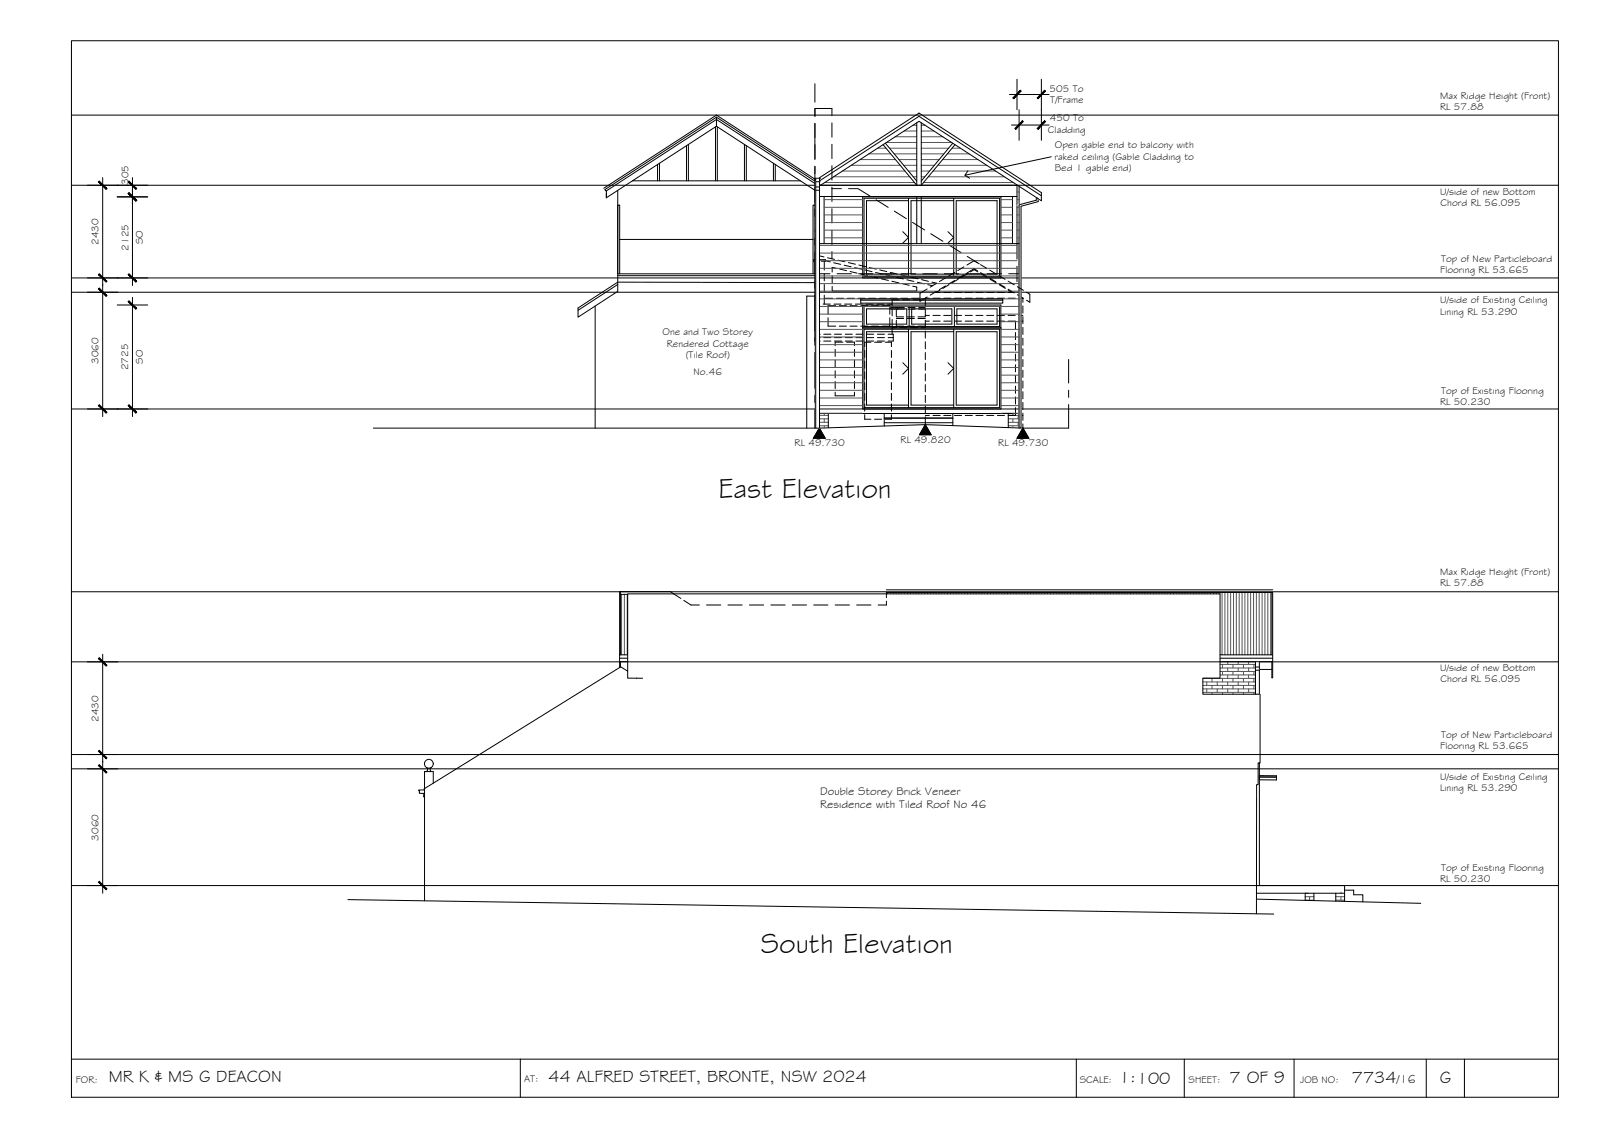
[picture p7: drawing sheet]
<svg xmlns="http://www.w3.org/2000/svg" width="420mm" height="297mm" viewBox="0 0 420 297" stroke-linecap="round" stroke-linejoin="round" font-family="sans-serif">
<!-- layer: WINDOWS -->
<g fill="none" stroke="#000" stroke-width=".26">
<path d="M226.6 52h35.6v20.5h-35.6zM238.3 52.6h-11v19.3h11M238.3 52v20.5M250.1 52.6h-11.2v19.3h11.2M250.1 52v20.5M250.8 52.6h10.7v19.3h-10.7zM236.8 60.7l1.5 1.5-1.5 1.5M248.6 60.7l1.5 1.5-1.5 1.5M226.6 80.3h35.6v5.3h-35.6zM226.6 86.3h35.6v20.6h-35.6zM227.3 81h10.5v4h-10.5zM236.8 95.1l1.5 1.5-1.5 1.5"/>
<path d="M238.3 87h-11v19.2h11M238.3 86.3v20.6M238.4 80.3v5.3M239.1 81h10.5v4h-10.5zM248.6 95.1l1.5 1.5-1.5 1.5M250.1 87h-11.2v19.2h11.2M250.1 86.3v20.6M250.3 80.3v5.3M250.8 87h10.7v19.2h-10.7zM251 81h10.5v4h-10.5z"/>
</g>
<!-- layer: NEWWORK -->
<g fill="none" stroke="#000" stroke-width=".26">
<path d="M232.2 37.5l8.2 10M240.4 32.2v16.4l-8.8-10.7M241 31.8l-25.8 16.8M250.5 37.9l-8.9 10.7M213.8 47.4l.2 .2M213.8 53.8h1.1M213.9 47.6h1.2M214.9 47.6v.9h.2M214.9 46.7l-1.3 .1 .2 .6M214.9 46.7v65.5M214.9 47.8h-1.1v64.4M214.9 46.7l26.1-17.1 32.1 20.9v2.1"/>
<path d="M214.9 51.5h51.8M215.1 47.3l25.9-16.8 32.1 20.8M216.1 51.5v12.4M226.3 51.6h36.2v21.3h-36.2zM240.4 51.5v12.4M265.5 51.5v12.4M266.7 48.6v15.3M267.3 48.8v63.4M271.8 51.8l.5 .3M214.9 63.9h52.4M225.7 78.4h37.3v1.1h-37.3zM225.7 78.7h37.3"/>
<path d="M226.3 80h36.2v6h-36.2zM226.3 86h36.2v21.2h-36.2zM214.9 108.4h51.8M217.2 108.4v3.8M231.9 109.6h18M231.9 108.4v3.3M231.9 110.8h18M249.9 108.4v3.2M264.4 108.4v3.7M162.7 155.1v16.6M162.7 155.8h1.9M176.7 155.7l-.9-.6h-13.3v19.9"/>
<path d="M232.5 155.7v-.4h101.3v22.4h-.2v-4.2M232.5 154.6h101.3M333.6 155.3v16.4M162.5 171.7h2.1M162.5 172.6h2.1M162.5 173.5h2.1M162.7 173.5v1.4M320 171.7h13.8M320 172.6h13.8M320 173.5h13.8M329.3 175.5h4.3M329.3 173.5v8.5"/>
<path d="M330.3 203.3l4.5 .1v1.1l-4.5-.1zM330.3 200v32.2M330.3 203.7h4.5M329.5 232.2h23.1v4.1M329.6 234.2h23M342.3 234.2v1.9M344.6 234.2v1.9M350.3 234.2v2.1M352.6 233.4h2.4v1.2h2.4v1.8"/>
</g>
<!-- layer: BORDER -->
<path d="M18.7 10.7h390v277h-390zM18.7 277.7h390M136.5 277.7v10M282.3 277.7v10M310.6 277.7v10M339.4 277.7v10M374.1 277.7v10M384.1 277.7v10" fill="none" stroke="#000" stroke-width=".26"/>
<!-- layer: CEILING-FLOOR LINES -->
<path d="M18.7 30.2h390M18.7 48.6h390M18.7 76.6h390M18.7 72.9h390M18.7 107.2h390M18.7 155.1h390M18.7 173.5h390M18.7 197.8h390M18.7 201.6h390M18.7 232.2h390" fill="none" stroke="#000" stroke-width=".26"/>
<!-- layer: DIMENSION -->
<g fill="none" stroke="#000" stroke-width=".26">
<path d="M264.7 24.8h10.4M265.3 32.8h9.8M266.7 20.8v8M267.3 28.8v8M273.1 20.8v16M22.9 48.6h15.8M26.9 46.6v62.6M30.7 51.6h8M34.7 46.6v28.3M22.9 76.6h8M22.9 72.9h15.8M30.7 80h8"/>
<path d="M34.7 78v31.2M22.9 107.2h15.8M22.9 173.5h8M26.9 171.5v62.7M22.9 197.8h8M22.9 201.6h8M22.9 232.2h8"/>
</g>
<!-- layer: 0 -->
<g fill="#000" stroke="#000" stroke-width=".26">
<path d="M267.6 23.7l-1.8 2.2 2-2zM267.6 23.7l-1.8 2.2-.2-.2z"/>
<path d="M268.2 31.7l-1.8 2.2 2-2zM268.2 31.7l-1.8 2.2-.2-.2z"/>
<path d="M272 33.7l.2 .2 1.8-2.2zM274 31.7l.2 .2-2 2z"/>
<path d="M272 25.7l.2 .2 1.8-2.2zM274 23.7l.2 .2-2 2z"/>
<path d="M25.8 47.7l2 2 .2-.2zM26 47.5l2 2-2.2-1.8z"/>
<path d="M33.6 50.7l2.2 1.8-2-2zM33.6 50.7l2.2 1.8-.2 .2z"/>
<path d="M33.6 50.7l2 2 .2-.2zM33.6 50.7l.2-.2 2 2z"/>
<path d="M33.6 47.7l2 2 .2-.2zM33.6 47.7l.2-.2 2 2z"/>
<path d="M26 71.8l-.2 .2 2.2 1.8zM25.8 72l2.2 1.8-.2 .2z"/>
<path d="M25.8 75.7l2 2 .2-.2zM26 75.5l2 2-2.2-1.8z"/>
<path d="M33.6 72l2.2 1.8-2-2zM33.6 72l2.2 1.8-.2 .2z"/>
<path d="M33.6 79.1l2 2 .2-.2zM33.6 79.1l.2-.2 2 2z"/>
<path d="M26 106.1l-.2 .2 2.2 1.8zM25.8 106.3l2.2 1.8-.2 .2z"/>
<path d="M33.6 106.3l2.2 1.8-2-2zM33.6 106.3l2.2 1.8-.2 .2z"/>
<path d="M25.8 172.6l2 2 .2-.2zM26 172.4l2 2-2.2-1.8z"/>
<path d="M26 196.7l-.2 .2 2.2 1.8zM25.8 196.9l2.2 1.8-.2 .2z"/>
<path d="M25.8 200.7l2 2 .2-.2zM25.8 200.7l.2-.2 2 2z"/>
<path d="M26 231.1l-.2 .2 2.2 1.8zM25.8 231.3l2.2 1.8-.2 .2z"/>
</g>
<!-- layer: EXISTING -->
<g fill="none" stroke="#000" stroke-width=".26">
<path d="M180.1 38.2v9.2M180.5 37.9v9.5M187.6 33.3v14.1M187.9 30.7l-29.2 19 .1 .3h.2v1.9M187.9 30.7l25.8 16.8M187.9 30.7v2.4M188.1 33.3v14.1M195.2 37.9v9.5M195.7 38.2v9.2M213.7 32.3v3.8M213.7 37.9v3.8M218.2 30.3v-1.9h-4.5v2.1"/>
<path d="M218.2 32.2v3.8M218.2 37.8v3.8M159 50.7v1.2M162 49.9v26.5l-10.4 6.8v-2.5l10.4-6.7 51.7 .1M165.9 47.4h44M172.5 43.1v4.3M173 42.8v4.6M202.8 42.8v4.6M203.3 43.1v4.3M213.7 49.9l-25.8-16.8-28.9 18.8M213.7 53.8h-.5v18M213.7 43.6v3.7"/>
<path d="M213.7 49.2v3.8M213.7 54.8v3.8M213.7 48.1l-25.8-16.8-28.9 18.8M214 47.2l-26.1-17-29.5 19.2M218.2 49.5h2.5M218.2 43.4v3.8M218.2 49.1v3.7M218.2 54.7v3.8M222.6 49.5h2.4l3.2 1.9M229.8 52.4l3.1 2M234.6 55.3l3.1 2M239.3 58.3l3.2 2"/>
<path d="M162 74.6l-10.4 6.8M162 72.3h51.7M162.5 71.8v-18h-.5v18h51.7M162.5 62.8h50.7M213.7 77.6h-2.1v34.6M213.7 60.4v3.8M213.7 66.1v2M213.7 68.5v20.9h1.4M213.7 79.7h1.3M214.5 68.1h-1.1v.4h1.1M214.9 68l.4 .1M215.4 68.1h1.1v.4h-1.1"/>
<path d="M215.9 79.7h1.9M216.1 67.4l-1.2-.3v1M216.2 68.5v2.3M216.2 71.8v1.8M216.2 74.6v1.8M216.2 77.4v2.3M216.2 78.2h2.2M216.5 68.4l1.2 .3M217 67.6l1.9 .4M218.2 60.3v3.8M218.2 65.9v2M218.3 72.3v1.8"/>
<path d="M218.7 68.9l1.8 .4M218.7 79.7h1.9M219.3 70.3l-1-.2v1.2M219.4 78.2h1.8M219.8 68.2l1.8 .4M220.2 70.5l1.8 .5M221.4 69.5l1.8 .4M221.5 79.7h1.9M222.2 78.2h1.9M222.5 68.8l1.9 .5M223 71.2l1.8 .4M224.1 70.2l1.9 .4"/>
<path d="M224.3 79.7h1.9M225 78.2h1.9M225.3 69.5l1.8 .4M225.7 71.8l1.8 .5M226.9 70.8l1.8 .4M227.1 79.7h1.9M227.8 78.2h1.9M228 70.1l1.8 .5M228.4 72.5l1.9 .4M229.6 71.4l1.8 .5M230 79.7h1.8M230.6 78.2h1.9"/>
<path d="M230.7 70.8l1.9 .4M231.2 73.1l1.8 .4M232.4 72.1l1.8 .4M232.8 79.7h1.2M233.4 78.2h1.9M233.5 71.4l1.8 .4M233.9 73.7l1.8 .5M234 78.2v2.4M234 78.6h1.8M235.1 72.7l1.8 .4M236.2 72l1.8 .5M236.2 78.2h1.9"/>
<path d="M236.7 74.4l1.8 .4M236.7 78.6h1.9M237.8 73.4l1.9 .4M239 72.7l1.8 .4M239 78.2h2.3M239.4 75l1 .3v1h-22.1v-1.2M239.5 78.6h1.8M240.6 74l1.8 .4M241.7 73.3l1.8 .5M243.2 75.8l-1.9 1.1v2.1l1.9-1.1M243.3 74.6l1.3 .3M243.8 78.2h-1.1v2"/>
<path d="M244.1 61.3l3.2 2M244.4 74l1.3 .2M244.7 78.2h1.9M245.6 74.3l-1.6 1M245.6 76.4l-1.6 1M246.5 76.1l-1 .6h1.1M247.5 78.2h1.9M247.5 76.7h1.9M248 72.9l-1.6 .9M248 75l-1.6 .9M248.9 64.2l3.2 2M248.9 74.6l-1.6 1"/>
<path d="M250.3 78.2h1.9M250.3 76.7h1.9M250.4 71.4l-1.6 1M250.4 73.5l-1.6 1M251.3 73.2l-1.6 1M252.8 70l-1.6 .9M252.8 72.1l-1.6 .9M253.1 78.2h1.9M253.1 76.7h1.9M253.7 67.2l3.1 2M253.7 71.8l-1.6 .9M254.5 71.3l1-.6 1 .6"/>
<path d="M256 78.2h1.8M256 76.7h1.8M256.4 71l-.9-.5-1.9 1.1M256.4 68.9l-.9-.5-1.9 1.1M257.2 71.5l1.6 .9M257.2 69.4l1.6 .9M257.3 71.8l1.6 .9M258.8 78.2h1.8M258.8 76.7h1.8M259.6 72.9l1.6 1M259.6 70.8l1.6 1M259.7 73.2l1.6 1"/>
<path d="M261.6 78.2h1.8M261.6 76.7h1.8M262 74.4l1.6 .9M262 72.3l1.6 .9M262.1 74.6l1.6 1M264.4 78.2h1.9M264.4 75.8l1.6 1M264.4 73.7l1.6 1M264.5 76.1l1 .6h-1.1M266.8 77.3l1.6 .9M266.8 75.2l1.6 .9M267.2 78.2h1.1v1.1"/>
<path d="M269.2 76.6l.9 .5v2.1l-.9-.5M156.1 80.2v32M213.7 87.6h1.4M213.7 88.5h1.4M214.9 89.4v1.1M214.9 91.5v1.8M214.9 94.3v1.8M214.9 97.1v1.8M214.9 99.9v1.9M216 87.6h1.9M216 88.5h1.9M216 89.4h1.9"/>
<path d="M217.2 83.3v2.2h2M218.8 87.6h1.9M218.8 88.5h1.9M218.8 89.4h1.9M219 91.6v1.8M219 94.4v1.9M219 97.2v1.9M219.2 80.2h-2v2.2M220.1 85.5h1.9M220.1 80.2h1.9M221.1 89.7h-2.1v.9M221.7 87.6h1.8"/>
<path d="M221.7 88.5h1.8M221.7 89.4h1.8M222 89.7h2.1v.9M222.9 85.5h1.9M222.9 80.2h1.9M224.1 91.6v1.8M224.1 94.4v1.9M224.1 97.2v1.9M224.5 87.6h1.8M224.5 88.5h1.8M224.5 89.4h1.8M225.7 85.5h1.9"/>
<path d="M225.7 80.2h1.9M226.8 91.9v1.8M226.8 94.7v1.8M226.8 97.5v1.8M227.3 87.6h1.9M227.3 88.5h1.9M227.3 89.4h1.9M228.4 89.7h-1.6v1.2M228.6 85.5h1.8M228.6 80.2h1.8M229.4 89.7h1.8M230.1 87.6h1.9"/>
<path d="M230.1 88.5h1.9M230.1 89.4h1.9M231.4 80.2h2v2.2M232.2 89.7h1.6v1.2M232.9 87.6h1.4v1.8h-1.4M232.9 88.5h1.4M233.4 83.3v2.2h-2M233.8 91.9v1.8M233.8 94.7v1.8M233.8 97.5v1.8M234 81v1.8M234 83.7v3.9"/>
<path d="M235.1 81v2M235.1 83.9v2h-1.1M235.1 85.5h1.9M235.1 83.1h1.9M235.1 83.5h1.9M235.5 80.6v.4h-1.9v-.4h3.6M235.5 81h1.7M236 85.9h1.9M237.9 85.5h1.9M237.9 83.1h1.9M237.9 83.5h1.9M238.1 80.6h1.9"/>
<path d="M238.1 81h1.9M238.8 85.9h1.9M240.8 85.5h1.9M240.8 83.1h1.9M240.8 83.5h1.9M240.9 80.6h1.8M240.9 81h1.8M241.6 85.9h1.1M242.7 84.2h1.1M242.7 82.7h1.1M242.7 81.1v1.9M242.7 84v1.8"/>
<path d="M242.7 86.8v1.8M242.7 89.6v1.9M242.7 92.4v1.9M242.7 95.2v1.9M242.7 98v1.9M244.7 84.2h1.9M244.7 82.7h1.9M247.5 84.2h1.9M247.5 82.7h1.9M250.3 84.2h1.9M250.3 82.7h1.9M253.1 84.2h1.9"/>
<path d="M253.1 82.7h1.9M256 84.2h1.8M256 82.7h1.8M258.8 84.2h1.8M258.8 82.7h1.8M261.6 84.2h1.8M261.6 82.7h1.8M264.4 84.2h1.9M264.4 82.7h1.9M266.3 84.2v2M266.3 87.2v1.9M266.3 90v1.9"/>
<path d="M266.3 92.8v1.9M266.3 95.6v1.9M266.3 98.4v1.9M267.2 84.2h1.1M267.2 82.7h1.1M268.3 80.2v1.9M268.3 83v1.9M268.3 85.8v1.9M268.3 88.6v1.9M268.3 91.4v1.9M268.3 94.2v1.9M268.3 97.1v1.8"/>
<path d="M268.3 99.9v1.9M214.9 102.7v1.9M214.9 105.5v1.9M214.9 108.3v1.9M214.9 111.1v1.1M219 102.8v1h5.1v-1M219 100v1.9M224.1 100v1.9M226.8 100.3v1.9M226.8 103.1v1.9M226.8 105.9v1.9M226.8 108.7v1.2h1.6"/>
<path d="M229.4 109.9h1.8M233.8 100.3v1.9M233.8 103.1v1.9M233.8 105.9v1.9M233.8 108.7v1.2h-1.6M242.7 100.8v1.9M242.7 103.6v1.9M242.7 106.5v1.8M242.7 109.3v2M242.7 108.9h1.1M244.7 108.9h1.9M247.5 108.9h1.9"/>
<path d="M250.3 108.9h1.9M253.1 108.9h1.9M256 108.9h1.8M258.8 108.9h1.8M261.6 108.9h1.8M264.4 108.9h1.9M266.3 101.2v1.9M266.3 104v1.9M266.3 106.9v2M267.2 108.9h1.1M268.3 102.7v1.9M268.3 105.5v1.9"/>
<path d="M268.3 108.3v1.9M268.3 111.1v1.1M164.6 176l-1.8-1.2-51.6 32.1 .1 .2h-1.5l.2 .8 1.3 .1M166.9 177.8h.1M168.5 179.9h.1M168.5 177.8h-3.9v-22.1h155.4v22.1h-4.5v4.2h15v18h-.5v5.7h-.4l-.1 33.9M111.1 208v.9h.2M111.9 201.2l.2 .5-.2 .6M113.1 201.2l-.3 .5 .3 .6M113.6 205.3v-3h-2.3v33.9"/>
<circle cx="112.5" cy="200.2" r="1.15"/>
</g>
<!-- layer: GRDLEV -->
<path d="M97.9 112.2h117l27.8-.9 25.6 .9h12M91.2 235.9l242.9 3.7M329.5 235.7l43.1 1.1" fill="none" stroke="#000" stroke-width=".26"/>
<!-- layer: BOUNDARY -->
<g fill="none" stroke="#000" stroke-width=".26">
<path d="M213.7 21.9v4.9M213.7 28.7v1.8M213.7 32.4v9.4M213.7 43.7v1.8M213.7 47.4v9.4M213.7 58.7v1.8M213.7 62.4v9.4M213.7 73.7v1.8M213.7 77.4v9.4M213.7 88.7v1.8M213.7 92.4v9.4M280.3 94.2v6.2"/>
<path d="M213.7 103.7v1.8M213.7 107.4v4.8M280.3 102.3v1.9M280.3 106.1v6.1"/>
</g>
<!-- layer: HATCH -->
<g fill="none" stroke="#545454" stroke-width=".26">
<path d="M230.2 38.9h2.2M232.5 37.4h7.9M233.3 38.9h7.1M234.8 35.8h5.6M237.1 34.3h3.3M239.4 32.8h1M241.6 32.8h1M241.6 34.3h3.3M241.6 35.8h5.7M241.6 37.4h8M241.6 38.9h7.2M249.7 38.9h2.2"/>
<path d="M213.8 53h1.1M213.8 53.9h1.1M213.8 54.8h1.1M213.8 55.7h1.1M213.8 56.7h1.1M213.8 57.6h1.1M213.8 58.5h1.1M213.8 59.4h1.1M213.9 50.3h1.1M213.9 51.2h1M213.9 52.1h1M213.9 48.4h1.1"/>
<path d="M213.9 49.3h1.1M214.8 48.4v.9M214.8 50.3v.9M214.8 52.1v.9M214.8 53.9v.9M214.8 55.7v1M214.8 57.6v.9M214.8 59.4v.9M216.1 52.3h10.2M216.1 54.3h10.2M216.1 56.3h10.2M216.1 58.3h10.2"/>
<path d="M216.3 47.9h23.5M218.6 46.3h20M220.9 44.8h16.4M223.3 43.3h12.8M225.6 41.8h9.3M227.9 40.3h5.7M234.5 40.3h5.9M235.8 41.8h4.6M237 43.3h3.4M238.3 44.8h2.1M239.5 46.3h.9M241.6 40.3h6"/>
<path d="M241.6 41.8h4.7M241.6 43.3h3.5M241.6 44.8h2.2M241.6 46.3h1M242.2 47.9h23.6M243.5 46.3h19.9M244.7 44.8h16.4M246 43.3h12.8M247.2 41.8h9.3M248.5 40.3h5.7M262.5 52.3h3M262.5 54.3h3"/>
<path d="M262.5 56.3h3M262.5 58.3h3M266.7 50.3h.6M266.7 52.3h.6M266.7 54.3h.6M266.7 56.3h.6M266.7 58.3h.6M213.8 60.3h1.1M213.8 61.2h1.1M213.8 62.2h1.1M213.8 63.1h1.1M213.8 64h1.1"/>
<path d="M213.8 64.9h1.1M213.8 65.8h1.1M213.8 66.8h1.1M213.8 67.7h1.1M213.8 68.6h1.1M213.8 69.5h1.1M213.8 70.4h1.1M213.8 71.3h1.1M213.8 72.2h1.1M213.8 73.2h1.1M213.8 74.1h1.1M213.8 75h1.1"/>
<path d="M213.8 75.9h1.1M213.8 76.8h1.1M213.8 77.7h1.1M213.8 78.6h1.1M213.8 79.6h1.1M214.8 79.6v.9M214.8 61.2v1M214.8 63.1v.9M214.8 64.9v.9M214.8 66.8v.9M214.8 68.6v.9M214.8 70.4v.9"/>
<path d="M214.8 72.2v1M214.8 74.1v.9M214.8 75.9v.9M214.8 77.7v.9M214.9 64.3h51.8M214.9 66.4h51.8M214.9 68.3h51.8M214.9 70.4h51.8M214.9 72.3h51.8M214.9 74.4h52.4M214.9 76.3h52.4M214.9 78.4h52.4"/>
<path d="M216.1 60.3h10.2M216.1 62.3h10.2M262.5 60.3h3M262.5 62.3h3M266.7 60.3h.6M266.7 62.3h.6M213.8 80.5h1.1M213.8 81.4h1.1M213.8 82.3h1.1M213.8 83.2h1.1M213.8 84.2h1.1M213.8 85.1h1.1"/>
<path d="M213.8 86h1.1M213.8 86.9h1.1M213.8 87.8h1.1M213.8 88.7h1.1M213.8 89.7h1.1M213.8 90.6h1.1M213.8 91.5h1.1M213.8 92.4h1.1M213.8 93.3h1.1M213.8 94.2h1.1M213.8 95.1h1.1M213.8 96.1h1.1"/>
<path d="M213.8 97h1.1M213.8 97.9h1.1M213.8 98.8h1.1M213.8 99.7h1.1M214.8 81.4v.9M214.8 83.2v1M214.8 85.1v.9M214.8 86.9v.9M214.8 88.7v1M214.8 90.6v.9M214.8 92.4v.9M214.8 94.2v.9"/>
<path d="M214.8 96.1v.9M214.8 97.9v.9M214.8 99.7v.9M214.9 80.3h52.4M214.9 82.4h11.4M214.9 84.3h11.4M214.9 86.4h11.4M214.9 88.3h11.4M214.9 90.4h11.4M214.9 92.3h11.4M214.9 94.4h11.4M214.9 96.3h11.4"/>
<path d="M214.9 98.4h11.4M262.5 82.4h4.8M262.5 84.3h4.8M262.5 86.4h4.8M262.5 88.3h4.8M262.5 90.4h4.8M262.5 92.3h4.8M262.5 94.4h4.8M262.5 96.3h4.8M262.5 98.4h4.8M213.8 108.9h1.1M213.8 109.8h1.1"/>
<path d="M213.8 110.7h1.1M213.8 111.6h1.1M213.8 100.6h1.1M213.8 101.6h1.1M213.8 102.5h1.1M213.8 103.4h1.1M213.8 104.3h12.5M213.8 105.2h1.1M213.8 106.1h1.1M213.8 107.1h1.1M213.8 108h1.1M214.8 101.6v.9"/>
<path d="M214.8 103.4v.9M214.8 105.2v.9M214.8 107.1v.9M214.8 108.9v.9M214.8 110.7v.9M214.9 108.9h2.3M214.9 109.8h2.3M214.9 110.7h2.3M214.9 111.6h2.3M214.9 100.3h11.4M214.9 102.3h11.4M214.9 106.3h11.4"/>
<path d="M214.9 108.3h11.4M216.2 108.4v.5M216.2 109.8v.9M216.2 111.6v.6M262.5 104.3h4.8M262.5 100.3h4.8M262.5 102.3h4.8M262.5 106.3h4.8M262.5 108.3h4.8M264.4 108.9h2.9M264.4 109.8h2.9M264.4 110.7h2.9"/>
<path d="M264.4 111.6h2.9M265.6 108.4v.5M265.6 109.8v.9M265.6 111.6v.6M266.7 110.7v.1M267 108.9v.9M267 110.7v.9M163 155.8v15.9M163.8 155.8v15.9M164.5 155.8v15.9M232.8 155.3v.4M233.5 155.3v.4"/>
<path d="M234.3 155.3v.4M235 155.3v.4M235.8 155.3v.4M236.5 155.3v.4M237.3 155.3v.4M238 155.3v.4M238.8 155.3v.4M239.5 155.3v.4M240.3 155.3v.4M241 155.3v.4M241.8 155.3v.4M242.5 155.3v.4"/>
<path d="M243.3 155.3v.4M244 155.3v.4M244.8 155.3v.4M245.5 155.3v.4M246.3 155.3v.4M247 155.3v.4M247.8 155.3v.4M248.5 155.3v.4M249.3 155.3v.4M250 155.3v.4M250.8 155.3v.4M251.5 155.3v.4"/>
<path d="M252.3 155.3v.4M253 155.3v.4M253.8 155.3v.4M254.5 155.3v.4M255.3 155.3v.4M256 155.3v.4M256.8 155.3v.4M257.5 155.3v.4M258.3 155.3v.4M259 155.3v.4M259.8 155.3v.4M260.5 155.3v.4"/>
<path d="M261.3 155.3v.4M262 155.3v.4M262.8 155.3v.4M263.5 155.3v.4M264.3 155.3v.4M265 155.3v.4M265.8 155.3v.4M266.5 155.3v.4M267.3 155.3v.4M268 155.3v.4M268.8 155.3v.4M269.5 155.3v.4"/>
<path d="M270.3 155.3v.4M271 155.3v.4M271.8 155.3v.4M272.5 155.3v.4M273.3 155.3v.4M274 155.3v.4M274.8 155.3v.4M275.5 155.3v.4M276.3 155.3v.4M277 155.3v.4M277.8 155.3v.4M278.5 155.3v.4"/>
<path d="M279.3 155.3v.4M280 155.3v.4M280.8 155.3v.4M281.5 155.3v.4M282.3 155.3v.4M283 155.3v.4M283.8 155.3v.4M284.5 155.3v.4M285.3 155.3v.4M286 155.3v.4M286.8 155.3v.4M287.5 155.3v.4"/>
<path d="M288.3 155.3v.4M289 155.3v.4M289.8 155.3v.4M290.5 155.3v.4M291.3 155.3v.4M292 155.3v.4M292.8 155.3v.4M293.5 155.3v.4M294.3 155.3v.4M295 155.3v.4M295.8 155.3v.4M296.5 155.3v.4"/>
<path d="M297.3 155.3v.4M298 155.3v.4M298.8 155.3v.4M299.5 155.3v.4M300.3 155.3v.4M301 155.3v.4M301.8 155.3v.4M302.5 155.3v.4M303.3 155.3v.4M304 155.3v.4M304.8 155.3v.4M305.5 155.3v.4"/>
<path d="M306.3 155.3v.4M307 155.3v.4M307.8 155.3v.4M308.5 155.3v.4M309.3 155.3v.4M310 155.3v.4M310.8 155.3v.4M311.5 155.3v.4M312.3 155.3v.4M313 155.3v.4M313.8 155.3v.4M314.5 155.3v.4"/>
<path d="M315.3 155.3v.4M316 155.3v.4M316.8 155.3v.4M317.5 155.3v.4M318.3 155.3v.4M319 155.3v.4M319.8 155.3v.4M320.5 155.3v16.4M321.3 155.3v16.4M322 155.3v16.4M322.8 155.3v16.4M323.5 155.3v16.4"/>
<path d="M324.3 155.3v16.4M325 155.3v16.4M325.8 155.3v16.4M326.5 155.3v16.4M327.3 155.3v16.4M328 155.3v16.4M328.8 155.3v16.4M329.5 155.3v16.4M330.2 155.3v16.4M331 155.3v16.4M331.8 155.3v16.4M332.5 155.3v16.4"/>
<path d="M333.3 155.3v16.4M315.5 177.9h13.8M315.5 178.8h13.8M315.5 179.7h13.8M316.5 177.8v.1M316.5 178.8v.9M317.9 177.9v.9M317.9 179.7v.9M319.2 177.8v.1M319.2 178.8v.9M320 174.2h9.3M320 175.1h9.3"/>
<path d="M320 176h9.3M320 176.9h9.3M320.6 174.2v.9M320.6 176v.9M320.6 177.9v.9M320.6 179.7v.9M322 173.5v.7M322 175.1v.9M322 176.9v1M322 178.8v.9M323.4 174.2v.9M323.4 176v.9"/>
<path d="M323.4 177.9v.9M323.4 179.7v.9M324.7 173.5v.7M324.7 175.1v.9M324.7 176.9v1M324.7 178.8v.9M326.1 174.2v.9M326.1 176v.9M326.1 177.9v.9M326.1 179.7v.9M327.5 173.5v.7M327.5 175.1v.9"/>
<path d="M327.5 176.9v1M327.5 178.8v.9M328.9 174.2v.9M328.9 176v.9M328.9 177.9v.9M328.9 179.7v.9M315.5 180.6h13.8M315.5 181.5h13.8M316.5 180.6v.9M317.9 181.5v.5M319.2 180.6v.9M320.6 181.5v.5"/>
<path d="M322 180.6v.9M323.4 181.5v.5M324.7 180.6v.9M326.1 181.5v.5M327.5 180.6v.9M328.9 181.5v.5M342.3 234.2h.9M342.3 235.1h2.3M342.3 236h2.3M343.5 235.1v.9M350.3 235.1h2.3M350.3 236h2.3"/>
<path d="M351.7 234.2h.1M351.7 235.1v.9"/>
</g>
<!-- layer: 0.13 -->
<g fill="none" stroke="#000" stroke-width=".26">
<path d="M214.9 71.8h2.8M219.5 71.8h3.8M225.2 71.8h3.7M230.8 71.8h3.8M236.4 71.8h3.8M242 71.8h3.8M247.7 71.8h3.7M253.3 71.8h3.8M258.9 71.8h3.8M264.5 71.8h2.8M266.7 63.9v4M266.7 69.8v4.1"/>
<path d="M176.7 155.7l1.9 1.2M179.4 157.4l1.8 1.2h2.2M185.3 158.6h3.7M190.9 158.6h3.8M196.5 158.6h3.8M202.2 158.6h3.7M207.8 158.6h3.7M213.4 158.6h3.8M219 158.6h3.8M224.7 158.6h3.7M232.5 157.6v1h-2.2M232.5 155.7v1"/>
</g>
<!-- layer: HATCH -->
<path d="M241 31.8l32.1 20.8M241.6 32.2v16.4M249.9 37.5l-8.3 10M214.9 48.6h52M241.6 51.5v12.4" fill="none" stroke="#000" stroke-width=".26"/>
<!-- layer: MASK -->
<g fill="#fff" stroke="#fff" stroke-width=".26">
<path d="M271.8 51.8l.5 .3h-.5z"/>
<path d="M271.8 52.1l.5 .4v-.4zM271.8 52.1l.5 .4h-.5z"/>
<path d="M271.8 52.5l.5 .4v-.4zM270.3 52.9l1.5-.4 .5 .4z"/>
<path d="M269.2 53.7l3.1-.8h-2zM267.3 53.7l3-.8-1.1 .8z"/>
<path d="M267.3 53.7l.5 .4 1.4-.4zM267.3 53.7l.5 .4h-.5z"/>
<path d="M267.3 54.1l.5 58.1v-58.1zM267.3 54.1l.5 58.1h-.5z"/>
<path d="M213.9 47.6l1 64.6v-64.6zM213.9 47.6l1 64.6h-1z"/>
<path d="M329.3 173.5l1 8.5v-8.5zM329.3 173.5l1 8.5h-1z"/>
</g>
<!-- layer: SERVICES -->
<path d="M213.9 47.6v64.6h1v-64.6M213.9 49h1M213.9 49.9h1M271.8 51.8v.7l-4.5 1.2v58.5h.5v-58.1l4.5-1.2v-.8M329.3 173.5v8.5h1v-8.5M329.3 174.9h1M329.3 175.7h1" fill="none" stroke="#000" stroke-width=".26"/>
<!-- layer: 0 -->
<path d="M253.9 44.8l-.8 1.1 1.2 .8M275.7 41.1l-22.6 4.8" fill="none" stroke="#000" stroke-width=".26"/>
<!-- layer: LEVELS -->
<path d="M214.9 112.2l1.5 2.7h-3.1zM242.7 111.3l1.5 2.7h-3zM268.3 112.2l1.5 2.7h-3.1z" fill="#000" stroke="#000" stroke-width=".26"/>
<path d="M214.9 112.2l1.5 2.7h-3.1zM242.7 111.3l1.5 2.7h-3zM268.3 112.2l1.5 2.7h-3.1z" fill="none" stroke="#000" stroke-width=".26"/>
<!-- layer: TEXT -->
<path d="M214.9 112.2v2.7M242.7 111.3v2.7M268.3 112.2v2.7" fill="none" stroke="#000" stroke-width=".26"/>
<g font-size="7.5">
<text x="188.5" y="130.5">East Elevation</text>
<text x="199.5" y="249.9">South Elevation</text>
</g>
<g font-size="4.5">
<text x="28.5" y="283.8">MR K &amp; MS G DEACON</text>
<text x="143.9" y="283.7">44 ALFRED STREET, BRONTE, NSW 2024</text>
<text x="293.5" y="284">1:100</text>
<text x="322.4" y="284">7 OF 9</text>
<text x="354.5" y="283.9">7734</text>
<text x="377.7" y="283.9">G</text>
</g>
<text font-size="3.2" x="366.4" y="283.9">/16</text>
<g font-size="3">
<text x="215.1" y="208.5">Double Storey Brick Veneer</text>
<text x="215.1" y="211.9">Residence with Tiled Roof No 46</text>
</g>
<g font-size="2.6">
<text x="275.3" y="24.1">505 To</text>
<text x="275.5" y="27">T/Frame</text>
<text x="377.7" y="28.7">RL 57.88</text>
<text x="377.7" y="25.8">Max Ridge Height (Front)</text>
<text x="274.9" y="34.8">Cladding</text>
<text x="275.3" y="31.8">450 To</text>
<text x="276.6" y="41.8">raked ceiling (Gable Cladding to</text>
<text x="276.7" y="38.9">Open gable end to balcony with</text>
<text x="276.6" y="44.8">Bed 1 gable end)</text>
<text x="33.7" y="48.4" transform="rotate(-90 33.7 48.4)">305</text>
<text x="377.7" y="51">U/side of new Bottom</text>
<text x="377.8" y="54">Chord RL 56.095</text>
<text x="25.9" y="64.3" transform="rotate(-90 25.9 64.3)">2430</text>
<text x="33.7" y="65.7" transform="rotate(-90 33.7 65.7)">2125</text>
<text x="37.5" y="64.1" transform="rotate(-90 37.5 64.1)">SO</text>
<text x="377.7" y="71.5">Flooring RL 53.665</text>
<text x="377.9" y="68.6">Top of New Particleboard</text>
<text x="377.7" y="79.5">U/side of Existing Ceiling</text>
<text x="377.7" y="82.5">Lining RL 53.290</text>
<text x="173.8" y="87.9">One and Two Storey</text>
<text x="25.9" y="95.4" transform="rotate(-90 25.9 95.4)">3060</text>
<text x="37.5" y="95.4" transform="rotate(-90 37.5 95.4)">SO</text>
<text x="174.9" y="90.9">Rendered Cottage</text>
<text x="179.9" y="93.9">(Tile Roof)</text>
<text x="33.6" y="97.1" transform="rotate(-90 33.6 97.1)">2725</text>
<text x="181.9" y="98.2">No.46</text>
<text x="377.7" y="106.2">RL 50.230</text>
<text x="377.9" y="103.3">Top of Existing Flooring</text>
<text x="208.4" y="117">RL 49.730</text>
<text x="236.2" y="116.1">RL 49.820</text>
<text x="261.8" y="117">RL 49.730</text>
<text x="377.7" y="153.7">RL 57.88</text>
<text x="377.7" y="150.8">Max Ridge Height (Front)</text>
<text x="377.7" y="176">U/side of new Bottom</text>
<text x="377.8" y="178.9">Chord RL 56.095</text>
<text x="25.9" y="189.2" transform="rotate(-90 25.9 189.2)">2430</text>
<text x="377.7" y="196.5">Flooring RL 53.665</text>
<text x="377.9" y="193.6">Top of New Particleboard</text>
<text x="377.7" y="204.5">U/side of Existing Ceiling</text>
<text x="377.7" y="207.4">Lining RL 53.290</text>
<text x="25.9" y="220.4" transform="rotate(-90 25.9 220.4)">3060</text>
<text x="377.7" y="231.2">RL 50.230</text>
<text x="377.9" y="228.3">Top of Existing Flooring</text>
<text x="19.9" y="283.9">FOR:</text>
<text x="137.5" y="283.7">AT:</text>
<text x="283.2" y="284">SCALE:</text>
<text x="311.7" y="284">SHEET:</text>
<text x="341" y="284">JOB NO:</text>
</g>
</svg>
